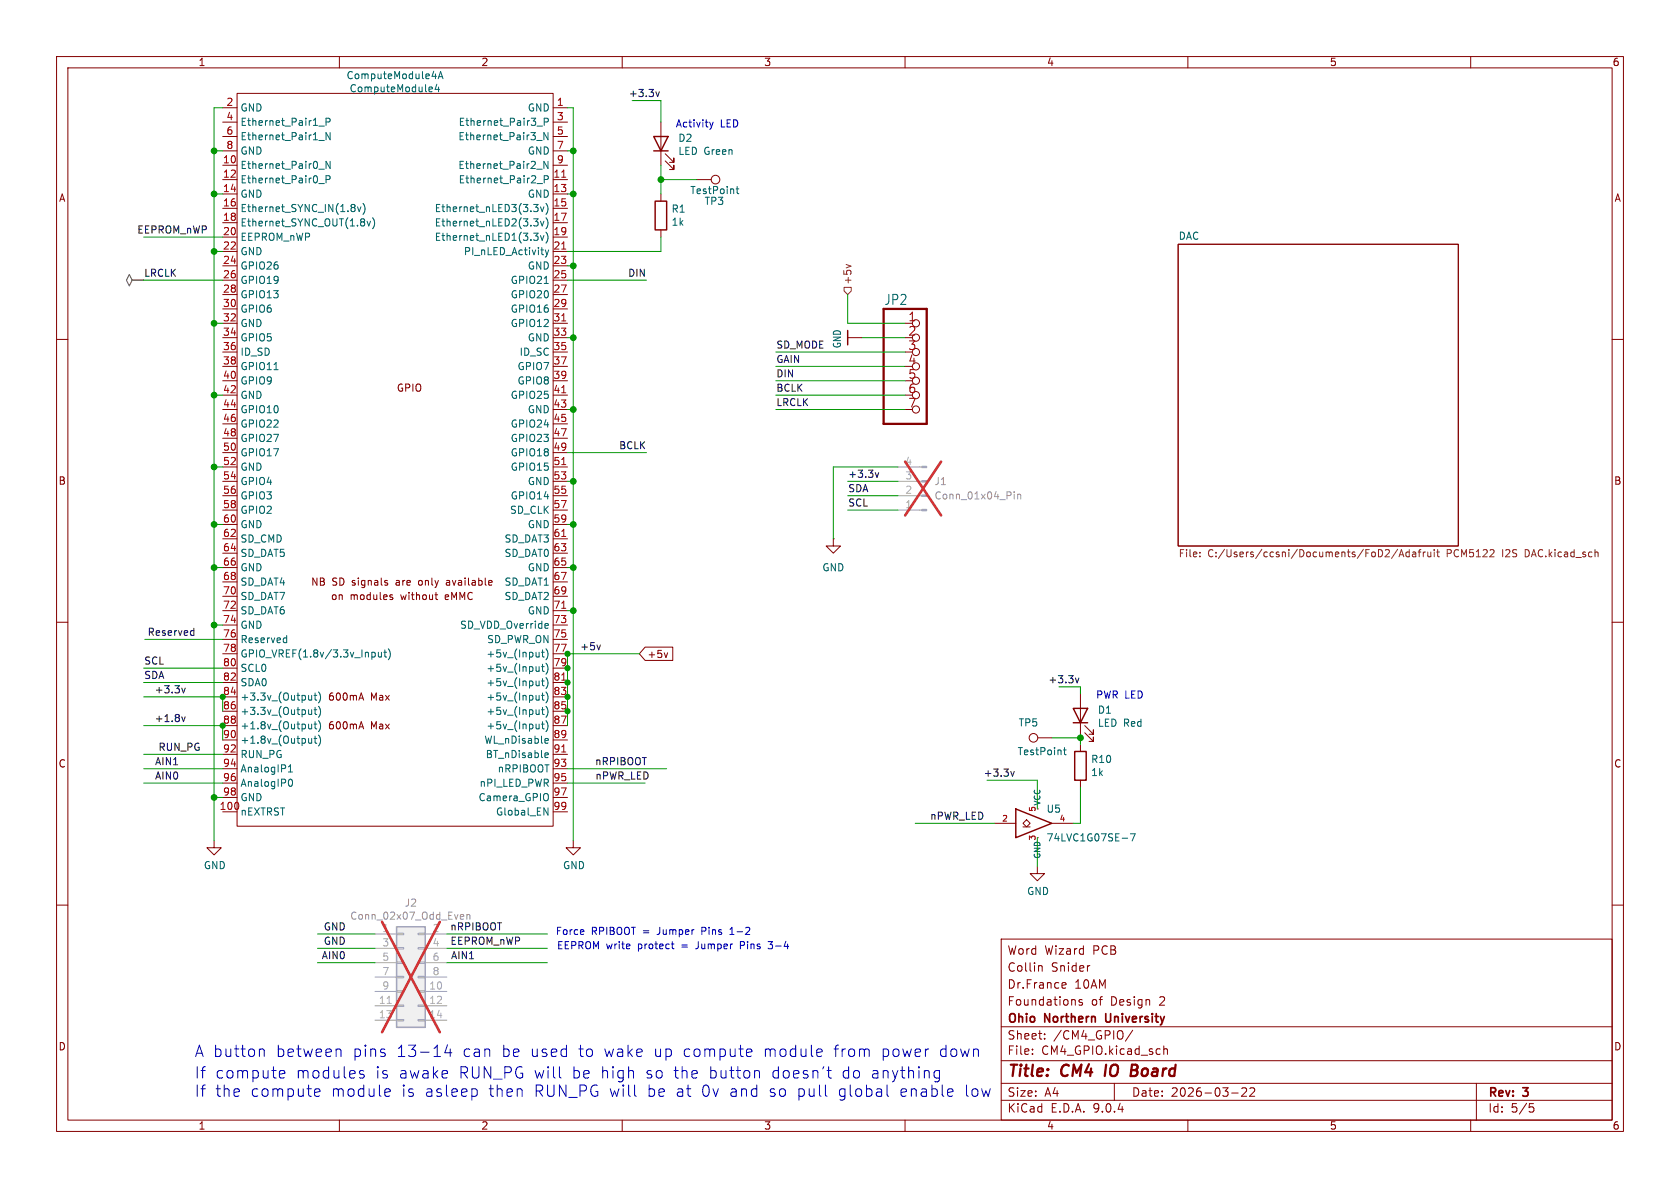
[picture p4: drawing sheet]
<svg xmlns="http://www.w3.org/2000/svg" width="297mm" height="210mm" viewBox="0 0 297 210" stroke-linecap="round" stroke-linejoin="round" font-family="sans-serif">
<g fill="none" stroke="#840000" stroke-width=".18">
<path d="M10 10h277v190h-277zM12 12h273v186h-273zM39.4 19.1h2.5M41.9 16.5h55.9v129.6h-55.9zM60 10v2M97.8 19.1h2.5M110 10v2M160 10v2M210 10v2M260 10v2M39.4 21.6h2.5M39.4 24.1h2.5"/>
<path d="M39.4 26.7h2.5M39.4 29.2h2.5M39.4 31.8h2.5M39.4 34.3h2.5M39.4 36.8h2.5M39.4 39.4h2.5M97.8 21.6h2.5M97.8 24.1h2.5M97.8 26.7h2.5M97.8 29.2h2.5M97.8 31.8h2.5M97.8 34.3h2.5"/>
<path d="M97.8 36.8h2.5M97.8 39.4h2.5M39.4 41.9h2.5M39.4 44.5h2.5M39.4 47h2.5M39.4 49.5h2.5M39.4 52.1h2.5M39.4 54.6h2.5M39.4 57.2h2.5M39.4 59.7h2.5M97.8 41.9h2.5M97.8 44.5h2.5"/>
<path d="M97.8 47h2.5M97.8 49.5h2.5M97.8 52.1h2.5M97.8 54.6h2.5M97.8 57.2h2.5M97.8 59.7h2.5M149.9 59.7h2.5M208.3 43.2h49.5v53.3h-49.5zM10 60h2M39.4 62.2h2.5M39.4 64.8h2.5M39.4 67.3h2.5"/>
<path d="M39.4 69.9h2.5M39.4 72.4h2.5M39.4 74.9h2.5M39.4 77.5h2.5M97.8 62.2h2.5M97.8 64.8h2.5M97.8 67.3h2.5M97.8 69.9h2.5M97.8 72.4h2.5M97.8 74.9h2.5M97.8 77.5h2.5M285 60h2"/>
<path d="M39.4 80h2.5M39.4 82.6h2.5M39.4 85.1h2.5M39.4 87.6h2.5M39.4 90.2h2.5M39.4 92.7h2.5M39.4 95.3h2.5M39.4 97.8h2.5M97.8 80h2.5M97.8 82.6h2.5M97.8 85.1h2.5M97.8 87.6h2.5"/>
<path d="M97.8 90.2h2.5M97.8 92.7h2.5M97.8 95.3h2.5M97.8 97.8h2.5M147.3 95.3v1.2h1.3l-1.3 1.3-1.3-1.3h1.3M147.3 95.3h.1M10 110h2M39.4 100.3h2.5M39.4 102.9h2.5M39.4 105.4h2.5M39.4 108h2.5M39.4 110.5h2.5"/>
<path d="M39.4 113h2.5M39.4 115.6h2.5M39.4 118.1h2.5M68.4 103l.1 .2-.1 .2M68.4 102.6l.1 .1M69.1 105.6h.3l.1 .2-.2 .2h-.3M69.1 105.1l.3 .1M76.9 105.1h.5M77.1 105.9l.3 .1M79.1 102.6l-.1 .1M79.1 103l-.2 .1 .2 .3M97.8 100.3h2.5"/>
<path d="M97.8 102.9h2.5M97.8 105.4h2.5M97.8 108h2.5M97.8 110.5h2.5M97.8 113h2.5M97.8 115.6h2.5M97.8 118.1h2.5M285 110h2M39.4 120.7h2.5M39.4 123.2h2.5M39.4 125.7h2.5M39.4 128.3h2.5"/>
<path d="M39.4 130.8h2.5M39.4 133.4h2.5M39.4 135.9h2.5M39.4 138.4h2.5M63.6 123.4h.6M63.6 128.5h.6M63.9 122.5l.4 1.3M63.9 127.6l.4 1.2M97.8 120.7h2.5M97.8 123.2h2.5M97.8 125.7h2.5M97.8 128.3h2.5"/>
<path d="M97.8 130.8h2.5M97.8 133.4h2.5M97.8 135.9h2.5M97.8 138.4h2.5M183.5 130.4h2.5M191 122.7v7.6M191 131.6v1.2M191 137.9v1.3M191.8 129.5l1.5 1.6v-.8v.8h-.8M191.8 128.3l1.5 1.5v-.8v.8h-.8M37.8 148.6v1.3h1.3l-1.3 1.2-1.2-1.2h1.2M39.4 141h2.5"/>
<path d="M97.8 141h2.5M97.8 143.5h2.5M101.3 148.6v1.3h1.3l-1.3 1.2-1.2-1.2h1.2M175.8 145.5h3.8M180.8 145.5l.7-.6 .6 .6-.6 .7zM180.8 146.2h1.3M183.4 153.2v1.2h1.3l-1.3 1.3-1.3-1.3h1.3M185.9 145.5h3.8M10 160h2M177 166h108v32h-108zM183.8 170.7h.2l.2 .2v.8M187.8 174.6h.6"/>
<path d="M187.8 173.8l.4-.1 .3 .4-.8 .1M191.3 176.8l-.3-.1-.3 .2 .1 .2 .5 .2v.3h-.6M192.5 170.7h.2M285 160h2M60 198v2M110 198v2M160 198v2M177 194.5h108M177 191.5h108M177 187.5h108M177 181.5h108M182.5 186.3v.1"/>
<path d="M182.5 185.5v.1M184.7 183.6v.1M184.7 182.8v.1M197 191.5v3M200.2 182.1l-1.2 2M205.7 184.9v1.5M205.7 185.5l.3-.1 .3 .1 .1 .9M210 198v2M217.7 193.2h1.2M219.5 192.4l.6-.1 .2 .1 .1 .3-.9 1.1h.9M221 192.4l.5-.1 .2 .1 .1 .3-.9 1.1h.9M260 198v2"/>
<path d="M261 191.5v6.5M270.4 195.1h.7M270.5 195.7h.4l.3 .3-.2 .5-.5 .1"/>
<circle cx="161.9" cy="57.1" r=".63"/>
<circle cx="161.9" cy="59.7" r=".63"/>
<circle cx="161.9" cy="64.8" r=".63"/>
<circle cx="161.9" cy="67.3" r=".63"/>
<circle cx="161.9" cy="69.8" r=".63"/>
<circle cx="161.9" cy="72.4" r=".63"/>
<circle cx="161.9" cy="62.2" r=".63"/>
<circle cx="182.7" cy="130.4" r=".76"/>
</g>
<path d="M195.6 188.2l-.3 2M200 189.2h.7M200.1 188.2h.7M200.7 189.2l.2 .1M200.8 190.1l-.9 .1M200.9 189.1l-.2 .1" fill="none" stroke="#840000" stroke-width=".4"/>
<path d="M195.5 179.2l.1 1.3" fill="none" stroke="#840000" stroke-width=".3"/>
<g fill="none" stroke="#725600" stroke-width=".18">
<path d="M212.1 98.3v.1M212.1 97.6v.2M247.1 97.1l-1.1 1.6M247.3 98.4l.5-1.2 .4 1.2M247.4 98.1h.7M249.1 97.2v1.2M249.1 97.6h-.3l-.3 .2 .2 .6h.4M249.7 97.6h.5l.1 .8M250.3 97.9h-.4l-.2 .2 .2 .3h.4M250.7 97.6h.5M251.2 97.2l-.3 .1v1.1M251.6 97.6v.8"/>
<path d="M252 97.6l-.4 .2M252.4 97.6l.1 .8h.3l.2-.1M253 97.6v.8M253.6 97.2v.1M253.6 97.6v.8M254 97.6h.5M254.2 97.2v1l.3 .2"/>
</g>
<g fill="none" stroke="#006464" stroke-width=".18">
<path d="M76 15.4h.4v.3l-.6 .1M76.4 16.2h-.4M76.4 13.5h.8M77 13.1v.8M77.2 14.9l-.3 .9h.8M77.5 13.9l.4-1.3 .4 1.3M77.5 15.4v.8M77.6 13.6h.6M56.4 22.3h.9M56.4 24.8h.9M56.4 29.9h.9M56.4 32.5h.9"/>
<path d="M57.6 21.6l.6-.1 .2-.2-.1-.3-.7-.1v1.3M57.6 31.7h.6l.2-.2-.1-.3-.7-.1v1.2M58.4 23.4v1.3l-.8-1.3v1.3M58.4 28.5v1.3l-.8-1.3v1.3M62.7 36.3v.3M62.7 36.8v.5M63.2 36.6l.3 .8 .3-.8M64.2 36a1.46 1.46 0 0 1 0 1.9M64.9 39.1l.3 .8 .3-.8M65.9 38.5a1.46 1.46 0 0 1 0 1.9M94.3 36.1h.8l-.4 .5 .4 .1v.5l-.2 .2h-.4M94.3 38.7h.8l-.4 .5 .4 .1v.4l-.2 .2h-.4"/>
<path d="M94.9 24.8h1M94.9 29.9h1M94.9 22.3h1M94.9 32.5h1M95.5 36.6l.4 .8 .3-.8M95.5 39.1l.4 .8 .3-.8M96.2 21.6l.6-.1 .1-.2v-.3l-.7-.1v1.3M96.2 31.7h.6l.1-.2v-.3l-.7-.1v1.2M96.5 36a1.46 1.46 0 0 1 0 1.9M96.5 38.5a1.46 1.46 0 0 1 0 1.9M96.9 23.4v1.3l-.7-1.3v1.3M96.9 28.5v1.3l-.7-1.3v1.3"/>
<path d="M94.3 41.2h.8l-.4 .5 .4 .1v.4l-.2 .3h-.4M95.5 41.6l.4 .9 .3-.9M96.2 50.1h.7M96.4 44.2l.3 .8M96.5 41a1.46 1.46 0 0 1 0 2M96.7 45l-.3 .5M97 44.2l-.3 .8M48.4 65.3h.8M50.3 112.8h.4M50.7 112.3v1.3M50.7 113.5l-.4 .1M66.3 115.4v.6"/>
<path d="M66.9 115.3l.1 .8h.3l.1-.1M67.4 115.3v.8M67.9 115.3h.4M68 114.9v1.1l.3 .1M68.6 114.7a1.46 1.46 0 0 1 0 1.9M95.7 115.3h.5M95.7 117.8h.5M95.9 114.9v1.1l.3 .1M95.9 117.4v1.1l.3 .2M95.9 120v1l.3 .2M96.5 110.2l.4 .1v.2l-.6 .1M96.5 114.7a1.46 1.46 0 0 1 0 1.9"/>
<path d="M96.5 117.2a1.46 1.46 0 0 1 0 2M96.5 119.8a1.46 1.46 0 0 1 0 1.9M96.9 111l-.4 .1M51 136.5h.7M51 135.6l.3-.4v1.3M51.1 137.9l.2-.2a.68 .68 0 0 1 .4 .7 .68 .68 0 0 1-.4 .6l-.2-.1M55.1 122.9v.9M55.1 125.5v.8M55.1 128v.8M55.1 130.5v.9M55.1 123.6l-.4 .2M55.1 126.2l-.4 .1"/>
<path d="M55.1 128.7l-.4 .1M55.1 131.3l-.4 .1M55.5 122.9h.5M55.5 125.5h.5M55.5 128h.5M55.5 130.5h.5M55.7 122.5v1.1l.3 .2M55.7 125v1.1l.3 .2M55.7 127.6v1.1l.3 .1M55.7 130.1v1.1l.3 .2M56.3 122.3a1.46 1.46 0 0 1 0 2M56.3 124.9a1.46 1.46 0 0 1 0 1.9"/>
<path d="M56.3 127.4a1.46 1.46 0 0 1 0 1.9M56.3 129.9a1.46 1.46 0 0 1 0 2M95.7 122.9h.5M95.7 125.5h.5M95.7 128h.5M95.7 120.4h.5M95.9 122.5v1.1l.3 .2M95.9 125v1.1l.3 .2M95.9 127.6v1.1l.3 .1M96.4 133.1h.4l.1 .3-.6 .1M96.4 133.9h.5M96.5 130.5l.4 .1v.2l-.6 .2"/>
<path d="M96.5 122.3a1.46 1.46 0 0 1 0 2M96.5 124.9a1.46 1.46 0 0 1 0 1.9M96.5 127.4a1.46 1.46 0 0 1 0 1.9M96.9 131.3l-.4 .1M188 132.6h.5M188.2 132.2v1l.3 .2M96.2 142.8l.7 1.3v-1.3M96.6 140.3h.2a.81 .81 0 0 1-.2 1.2M198.4 148.2h1M199.8 147.4h.9l-.6 1.3"/>
</g>
<path d="M156.2 54.6h7.6v20.3h-7.6z" fill="none" stroke="#840000" stroke-width=".41"/>
<path d="M149.9 58.4v2.6M189.7 125.2h2.6l-1.3 2.6zM189.7 127.8h2.6M190 132.8h2v5.1h-2zM179.6 143l6.3 2.5-6.3 2.6z" fill="none" stroke="#840000" stroke-width=".25"/>
<path d="M99.3 31.3h.7M99.3 44h.7M99.3 56.7h.7M99.3 69.4h.7M99.3 82.1h.7M99.3 94.8h.7M99.3 107.5h.7M99.3 120.2h.7M99.3 132.9h.7" fill="none" stroke="#a90000" stroke-width=".18"/>
<g fill="#a1a1a1" stroke="#a1a1a1" stroke-width=".18">
<path d="M163 90h.8v.3h-.8z"/>
<path d="M163 87.5h.8v.3h-.8z"/>
<path d="M163 85h.8v.2h-.8z"/>
<path d="M163 82.4h.8v.3h-.8z"/>
</g>
<path d="M158.7 90.2h4.3M158.7 87.6h4.3M158.7 85.1h4.3M158.7 82.6h4.3" fill="none" stroke="#a1a1a1" stroke-width=".18"/>
<path d="M179.3 86.9v.2M179.3 87.4v.8M179.9 87.4v.8M179.9 87.5l.2-.1h.3l.1 .8" fill="none" stroke="#989898" stroke-width=".18"/>
<path d="M160 81.6l6.4 9.5M166.4 81.6l-6.4 9.5" fill="none" stroke="#e12e31" stroke-width=".46"/>
<path d="M70.1 163.8h5.1v17.8h-5.1z" fill="#f0f0f0"/>
<path d="M70.1 163.8h5.1v17.8h-5.1z" fill="none" stroke="#a1a1a1" stroke-width=".25"/>
<g fill="none" stroke="#a1a1a1" stroke-width=".18">
<path d="M66.3 165.1h3.8M66.3 167.6h3.8M66.3 170.2h3.8M66.3 172.7h3.8M66.3 175.3h3.8M66.3 177.8h3.8M70.1 165h1.3v.2h-1.3zM70.1 167.5h1.3v.3h-1.3zM70.1 170.1h1.3v.2h-1.3zM70.1 172.6h1.3v.2h-1.3zM70.1 175.1h1.3v.3h-1.3zM70.1 177.7h1.3v.2h-1.3z"/>
<path d="M73.9 165h1.3v.2h-1.3zM73.9 167.5h1.3v.3h-1.3zM73.9 170.1h1.3v.2h-1.3zM73.9 172.6h1.3v.2h-1.3zM73.9 175.1h1.3v.3h-1.3zM73.9 177.7h1.3v.2h-1.3zM75.2 165.1h3.8M75.2 167.6h3.8M75.2 170.2h3.8M75.2 172.7h3.8M75.2 175.3h3.8M75.2 177.8h3.8"/>
<path d="M66.3 180.3h3.8M70.1 180.2h1.3v.3h-1.3zM73.9 180.2h1.3v.3h-1.3zM75.2 180.3h3.8"/>
</g>
<path d="M68.4 177.4h.8" fill="none" stroke="#aaa" stroke-width=".18"/>
<path d="M81.6 161.7h.3l.1 .3-.6 .1M81.9 162.4l-.3 .1M82.5 161.8l.2-.1h.3l.1 .8M82.5 161.7v.8" fill="none" stroke="#989898" stroke-width=".18"/>
<path d="M67.5 163l10.2 19.5M77.7 163l-10.2 19.5" fill="none" stroke="#e12e31" stroke-width=".46"/>
<g fill="none" stroke="#840000" stroke-width=".18">
<path d="M116.8 21.6v7.6M116.8 34.3v1.3M117.6 28.4l1.5 1.6v-.8v.8h-.7M117.6 27.2l1.5 1.5v-.8v.8h-.7M123.2 31.8h2.5M116.8 40.6v1.3M114 114.4h4.9v2.3h-4.9l-1-1.1zM118 115.4l-.3 .8"/>
<circle cx="126.5" cy="31.7" r=".76"/>
</g>
<path d="M115.6 24.1h2.5l-1.3 2.6zM115.6 26.7h2.5M115.8 35.6h2.1v5h-2.1z" fill="none" stroke="#840000" stroke-width=".25"/>
<path d="M130.1 33.4h.5M130.3 33v1.1l.3 .1" fill="none" stroke="#006464" stroke-width=".18"/>
<path d="M22.9 48.5l.5 1h2h-2l-.5 1-.5-1z" fill="none" stroke="#484848" stroke-width=".18"/>
<path d="M149.2 50.8h1.3v.6l-.6 .7-.7-.7zM149.6 46.8l.8 .3" fill="none" stroke="#725600" stroke-width=".18"/>
<path d="M116 16.2l.3 .9 .3-.9M154.7 83.5l.3 .9 .3-.9M33.9 111.5h.4M34.3 111.1v1.2M34.3 112.3h-.4M106.1 114l-.3 .9M190.1 119.9l.3 .8 .3-.8M32.1 121.6l.3 .9 .3-.9M32.1 126.7l.3 .9 .3-.9M178.7 136.4l.3 .8 .3-.8" fill="none" stroke="#0f0f0f" stroke-width=".18"/>
<g fill="none" stroke="#009600" stroke-width=".18">
<path d="M39.4 19.1h-1.6v129.5M100.3 19.1h1v129.5M111.8 17.8h5v3.8M37.8 26.7h1.6M37.8 34.3h1.6M100.3 26.7h1M100.3 34.3h1M116.8 29.2v5.1M116.8 31.8h6.4M25.4 41.9h14M25.4 49.5h14M37.8 44.5h1.6"/>
<path d="M37.8 57.2h1.6M100.3 59.7h1M100.3 49.5h14M100.3 47h1M116.8 41.9v2.6h-16.5M149.9 52.1v5.1h10.1M152.4 59.7h7.6M37.8 69.9h1.6M100.3 72.4h1M137.2 72.4h22.8M137.2 67.3h22.8M137.2 69.9h22.8"/>
<path d="M137.2 62.2h22.8M137.2 64.8h22.8M37.8 92.7h1.6M37.8 82.6h1.6M100.3 92.7h1M100.3 85.1h1M100.3 80h14M149.9 85.1h8.8M149.9 90.2h8.8M149.9 87.6h8.8M158.7 82.6h-11.4v12.7M25.4 118.1h14"/>
<path d="M25.6 113h13.8M37.8 100.3h1.6M37.8 110.5h1.6M100.3 100.3h1M100.3 108h1M113 115.6h-12.7v12.7M25.4 138.4h14M25.4 133.4h14M25.4 135.9h14M25.4 123.2h14v2.5M25.4 128.3h14v2.5M25.4 120.7h14"/>
<path d="M100.3 138.4h13.7M100.3 135.9h17.6M174.5 137.9h8.9v5.1M186 130.4h5M187.2 121.4h3.8v1.3M191 139.2v6.3h-1.3M191 130.3v1.3M37.8 141h1.6M161.8 145.5h14M183.4 148.1v5.1M56.1 165.1h10.2M56.1 167.6h10.2"/>
<path d="M56.1 170.2h10.2M79 165.1h17.8M79 167.6h17.8M79 170.2h17.8"/>
</g>
<g fill="none" stroke="#0000c2" stroke-width=".18">
<path d="M125.5 21.6l.3 .8M125.8 22.4l-.3 .5M126.1 21.6l-.3 .8M118.7 166.9h.5M118.9 167.5l.3 .2M129 165.2h.8M129.3 164.1l-.3 .2M130.9 167.1h.5M131.4 166.5h-.5v1.2M135.8 167.6l.5 .1M135.8 166.5h.8l-.4 .4h.1M46.1 185.4h.3l.3 .3v1.1"/>
<path d="M49.5 190.5l.2 .1 .6-.1M49.5 189.3l.6-.1 .2 .1 .1 .4-1 .2M55.7 193.7l.2 .1 .6-.1M55.7 192.6l.6-.1 .2 .1 .1 .3-1 .2M60 185.4l.3 .3v1.1M63.6 189.8l.7 .2 .1 .3-.3 .3-.6-.1M63.6 189.3l.2-.1 .5 .1M68.3 192.5l.6 .1 .1 .3-1 .2M68.9 193.7l-.6 .1M79.1 184.7l-.5 1.4h1.3M79.6 185.4v1.4M84.3 192.7l.1 .2-.1 .7"/>
<path d="M132.6 185.4l.2 .1 .1 .4-.9 .2M132.8 186.7l-.2 .1M146.2 189.2h.8M146.6 190.5l.4 .1M156.9 193.7l.2 .1M165.9 189.2l.2 .1M166.1 189.2v1.7l-.2 .2M166.1 190.5l-.2 .1"/>
</g>
<g fill="#009600" stroke="#009600" stroke-width=".18">
<circle cx="100.3" cy="123.2" r=".46"/>
<circle cx="100.3" cy="120.7" r=".46"/>
<circle cx="100.3" cy="118.1" r=".46"/>
<circle cx="100.3" cy="115.6" r=".46"/>
<circle cx="100.3" cy="125.7" r=".46"/>
<circle cx="191" cy="130.4" r=".51"/>
<circle cx="37.8" cy="57.2" r=".51"/>
<circle cx="37.8" cy="69.9" r=".51"/>
<circle cx="37.8" cy="82.6" r=".51"/>
<circle cx="37.8" cy="26.7" r=".51"/>
<circle cx="37.8" cy="34.3" r=".51"/>
<circle cx="37.8" cy="92.7" r=".51"/>
<circle cx="37.8" cy="100.3" r=".51"/>
<circle cx="37.8" cy="110.5" r=".51"/>
<circle cx="37.8" cy="44.5" r=".51"/>
<circle cx="101.3" cy="108" r=".51"/>
<circle cx="101.3" cy="100.3" r=".51"/>
<circle cx="101.3" cy="59.7" r=".51"/>
<circle cx="101.3" cy="72.4" r=".51"/>
<circle cx="101.3" cy="85.1" r=".51"/>
<circle cx="101.3" cy="92.7" r=".51"/>
<circle cx="37.8" cy="141" r=".51"/>
<circle cx="39.4" cy="128.3" r=".46"/>
<circle cx="39.4" cy="123.2" r=".46"/>
<circle cx="116.8" cy="31.8" r=".51"/>
<circle cx="101.3" cy="47" r=".51"/>
<circle cx="101.3" cy="26.7" r=".51"/>
<circle cx="101.3" cy="34.3" r=".51"/>
</g>
<g font-size="2.8" fill="#0000c2">
<text x="34.3" y="187">A button</text>
<text x="34.3" y="190.8">If</text>
<text x="38" y="190.8">compute</text>
<text x="48.7" y="187">between</text>
<text x="52.3" y="190.8">modules</text>
<text x="62.4" y="187">pins</text>
<text x="66.4" y="190.8">is</text>
<text x="70.2" y="187">13-14</text>
<text x="70.5" y="190.8">awake</text>
<text x="81.2" y="190.8">RUN_PG will</text>
<text x="81.9" y="187">can</text>
<text x="88.8" y="187">be</text>
<text x="93.9" y="187">used</text>
<text x="101.3" y="190.8">be</text>
<text x="102.5" y="187">to</text>
<text x="106.4" y="190.8">high</text>
<text x="107" y="187">wake</text>
<text x="114.4" y="190.8">so</text>
<text x="115.9" y="187">up</text>
<text x="119.4" y="190.8">the</text>
<text x="121.1" y="187">compute</text>
<text x="125.7" y="190.8">button</text>
<text x="135.4" y="187">module</text>
<text x="136.8" y="190.8">doesn't</text>
<text x="147.9" y="187">from</text>
<text x="149.3" y="190.8">do</text>
<text x="154.5" y="190.8">anything</text>
<text x="156.4" y="187">power</text>
<text x="166.6" y="187">down</text>
<text x="34.3" y="194.1">If</text>
<text x="38" y="194.1">the</text>
<text x="44.2" y="194.1">compute</text>
<text x="58.5" y="194.1">module</text>
<text x="71" y="194.1">is</text>
<text x="75.2" y="194.1">asleep</text>
<text x="86.5" y="194.1">then</text>
<text x="94.6" y="194.1">RUN_PG will</text>
<text x="114.7" y="194.1">be</text>
<text x="119.8" y="194.1">at</text>
<text x="124.4" y="194.1">0v</text>
<text x="129.4" y="194.1">and</text>
<text x="136.4" y="194.1">so</text>
<text x="141.4" y="194.1">pull</text>
<text x="148.8" y="194.1">global</text>
<text x="159.7" y="194.1">enable</text>
<text x="171.2" y="194.1">low</text>
</g>
<g font-size="2.8" fill="#840000">
<text x="178" y="190.9">Title:</text>
<text x="187.7" y="190.9">CM4</text>
<text x="196.2" y="190.9">IO</text>
<text x="201.5" y="190.9">Board</text>
</g>
<text font-size="2.5" fill="#006464" x="156.3" y="54.1">JP2</text>
<g font-size="2.1" fill="#a90000">
<text x="160.5" y="56.9">1</text>
<text x="160.5" y="59.4">2</text>
<text x="160.5" y="62">3</text>
<text x="160.5" y="64.5">4</text>
<text x="160.5" y="67.1">5</text>
<text x="160.5" y="69.6">6</text>
<text x="160.5" y="72.1">7</text>
</g>
<g font-size="2.1" fill="#840000">
<text x="178" y="172">Collin</text>
<text x="178" y="169">Word</text>
<text x="184.7" y="169">Wizard</text>
<text x="185.8" y="172">Snider</text>
<text x="193.2" y="169">PCB</text>
<text x="178" y="178">Foundations</text>
<text x="178" y="175">Dr.France</text>
<text x="189.9" y="175">10AM</text>
<text x="192.9" y="178">of</text>
<text x="196.4" y="178">Design</text>
<text x="205.1" y="178">2</text>
<text x="178" y="184">Sheet:</text>
<text x="178" y="181.2">Ohio</text>
<text x="184.7" y="181.2">Northern</text>
<text x="186.2" y="184">/CM4_GPIO/</text>
<text x="196.1" y="181.2">University</text>
<text x="178" y="186.7">File:</text>
<text x="184.1" y="186.7">CM4_GPIO.kicad_sch</text>
<text x="178" y="196.9">KiCad</text>
<text x="178" y="194.1">Size:</text>
<text x="184.7" y="194.1">A4</text>
<text x="185.7" y="196.9">E.D.A.</text>
<text x="193.3" y="196.9">9.0.4</text>
<text x="200" y="194.1">Date:</text>
<text x="207" y="194.1">2026-03-22</text>
<text x="263" y="194.3">Rev:</text>
<text x="263" y="196.9">Id:</text>
<text x="267.1" y="196.9">5/5</text>
<text x="269.4" y="194.3">3</text>
</g>
<g font-size="1.8" fill="#840000">
<text x="35" y="11.9">1</text>
<text x="85" y="11.9">2</text>
<text x="135" y="11.9">3</text>
<text x="185" y="11.9">4</text>
<text x="235" y="11.9">5</text>
<text x="285" y="11.9">6</text>
<text x="10.3" y="35.9">A</text>
<text x="285.3" y="35.9">A</text>
<text x="70.1" y="69.4">GPIO</text>
<text x="10.3" y="85.9">B</text>
<text x="285.3" y="85.9">B</text>
<text x="54.9" y="103.7">NB</text>
<text x="58.4" y="106.3">on</text>
<text x="58.7" y="103.7">SD signals</text>
<text x="61.9" y="106.3">modules</text>
<text x="70.3" y="103.7">are</text>
<text x="71" y="106.3">without</text>
<text x="74.5" y="103.7">only</text>
<text x="79" y="106.3">eMMC</text>
<text x="79.6" y="103.7">available</text>
<text x="114.4" y="116.5">+5v</text>
<text x="57.9" y="124.1">600mA</text>
<text x="65.5" y="124.1">Max</text>
<text x="57.9" y="129.1">600mA</text>
<text x="65.5" y="129.1">Max</text>
<text x="10.3" y="135.9">C</text>
<text x="285.3" y="135.9">C</text>
<text x="10.3" y="185.9">D</text>
<text x="285.3" y="185.9">D</text>
<text x="35" y="199.9">1</text>
<text x="85" y="199.9">2</text>
<text x="135" y="199.9">3</text>
<text x="185" y="199.9">4</text>
<text x="235" y="199.9">5</text>
<text x="285" y="199.9">6</text>
</g>
<g font-size="1.8" fill="#006464">
<text x="61.2" y="14.2">ComputeModule4A</text>
<text x="61.7" y="16.5">ComputeModule4</text>
<text x="42.4" y="19.9">GND</text>
<text x="42.4" y="22.5">Ethernet_Pair1_P</text>
<text x="81" y="22.5">Ethernet_Pair3_P</text>
<text x="93.2" y="19.9">GND</text>
<text x="42.4" y="25">Ethernet_Pair1_N</text>
<text x="42.4" y="27.5">GND</text>
<text x="80.9" y="25">Ethernet_Pair3_N</text>
<text x="93.2" y="27.5">GND</text>
<text x="119.8" y="25.3">D2</text>
<text x="119.8" y="27.6">LED Green</text>
<text x="42.4" y="30.1">Ethernet_Pair0_N</text>
<text x="42.4" y="32.6">Ethernet_Pair0_P</text>
<text x="42.4" y="35.2">GND</text>
<text x="80.9" y="30.1">Ethernet_Pair2_N</text>
<text x="81" y="32.6">Ethernet_Pair2_P</text>
<text x="93.2" y="35.2">GND</text>
<text x="121.9" y="34.5">TestPoint</text>
<text x="42.4" y="37.7">Ethernet_SYNC_IN(1.8v)</text>
<text x="42.4" y="40.2">Ethernet_SYNC_OUT(1.8v)</text>
<text x="76.8" y="37.7">Ethernet_nLED3(3.3v)</text>
<text x="76.8" y="40.2">Ethernet_nLED2(3.3v)</text>
<text x="118.6" y="37.8">R1</text>
<text x="118.6" y="40.1">1k</text>
<text x="124.5" y="36.4">TP3</text>
<text x="42.4" y="42.8">EEPROM_nWP</text>
<text x="42.4" y="45.3">GND</text>
<text x="42.4" y="47.9">GPIO26</text>
<text x="76.8" y="42.8">Ethernet_nLED1(3.3v)</text>
<text x="81.9" y="45.3">PI_nLED_Activity</text>
<text x="93.2" y="47.9">GND</text>
<text x="208.3" y="42.5">DAC</text>
<text x="42.4" y="50.4">GPIO19</text>
<text x="42.4" y="52.9">GPIO13</text>
<text x="90.2" y="50.4">GPIO21</text>
<text x="90.2" y="52.9">GPIO20</text>
<text x="42.4" y="55.5">GPIO6</text>
<text x="42.4" y="58">GND</text>
<text x="90.2" y="55.5">GPIO16</text>
<text x="90.2" y="58">GPIO12</text>
<text x="42.4" y="60.6">GPIO5</text>
<text x="42.4" y="63.1">ID_SD</text>
<text x="42.4" y="65.6">GPIO11</text>
<text x="91.4" y="65.6">GPIO7</text>
<text x="91.8" y="63.1">ID_SC</text>
<text x="93.2" y="60.6">GND</text>
<text x="148.9" y="61.7" transform="rotate(-90 148.9 61.7)">GND</text>
<text x="42.4" y="68.2">GPIO9</text>
<text x="42.4" y="70.7">GND</text>
<text x="90.2" y="70.7">GPIO25</text>
<text x="91.4" y="68.2">GPIO8</text>
<text x="42.4" y="73.3">GPIO10</text>
<text x="42.4" y="75.8">GPIO22</text>
<text x="90.2" y="75.8">GPIO24</text>
<text x="93.2" y="73.3">GND</text>
<text x="42.4" y="78.3">GPIO27</text>
<text x="42.4" y="80.9">GPIO17</text>
<text x="42.4" y="83.4">GND</text>
<text x="90.2" y="78.3">GPIO23</text>
<text x="90.2" y="80.9">GPIO18</text>
<text x="90.2" y="83.4">GPIO15</text>
<text x="42.4" y="86">GPIO4</text>
<text x="42.4" y="88.5">GPIO3</text>
<text x="90.2" y="88.5">GPIO14</text>
<text x="93.2" y="86">GND</text>
<text x="42.4" y="91">GPIO2</text>
<text x="42.4" y="93.6">GND</text>
<text x="90.1" y="91">SD_CLK</text>
<text x="93.2" y="93.6">GND</text>
<text x="42.4" y="96.1">SD_CMD</text>
<text x="42.4" y="98.7">SD_DAT5</text>
<text x="42.4" y="101.2">GND</text>
<text x="89.1" y="96.1">SD_DAT3</text>
<text x="89.1" y="98.7">SD_DAT0</text>
<text x="93.2" y="101.2">GND</text>
<text x="145.3" y="101.2">GND</text>
<text x="42.4" y="103.7">SD_DAT4</text>
<text x="42.4" y="106.3">SD_DAT7</text>
<text x="89.1" y="103.7">SD_DAT1</text>
<text x="89.1" y="106.3">SD_DAT2</text>
<text x="42.4" y="108.8">SD_DAT6</text>
<text x="42.4" y="111.4">GND</text>
<text x="42.4" y="113.9">Reserved</text>
<text x="81.2" y="111.4">SD_VDD_Override</text>
<text x="86" y="113.9">SD_PWR_ON</text>
<text x="93.2" y="108.8">GND</text>
<text x="42.4" y="116.4">GPIO_VREF(1.8v/3.3v_Input)</text>
<text x="42.4" y="119">SCL0</text>
<text x="85.9" y="116.4">+5v_(Input)</text>
<text x="85.9" y="119">+5v_(Input)</text>
<text x="42.4" y="121.5">SDA0</text>
<text x="42.4" y="124.1">+3.3v_(Output)</text>
<text x="85.9" y="121.5">+5v_(Input)</text>
<text x="85.9" y="124.1">+5v_(Input)</text>
<text x="42.4" y="126.6">+3.3v_(Output)</text>
<text x="42.4" y="129.1">+1.8v_(Output)</text>
<text x="42.4" y="131.7">+1.8v_(Output)</text>
<text x="85.5" y="131.7">WL_nDisable</text>
<text x="85.9" y="126.6">+5v_(Input)</text>
<text x="85.9" y="129.1">+5v_(Input)</text>
<text x="180" y="128.6">TP5</text>
<text x="194" y="126.4">D1</text>
<text x="194" y="128.7">LED Red</text>
<text x="42.4" y="134.2">RUN_PG</text>
<text x="42.4" y="136.8">AnalogIP1</text>
<text x="85.8" y="134.2">BT_nDisable</text>
<text x="87.9" y="136.8">nRPIBOOT</text>
<text x="179.8" y="133.7">TestPoint</text>
<text x="192.8" y="135.1">R10</text>
<text x="192.8" y="137.4">1k</text>
<text x="42.4" y="139.3">AnalogIP0</text>
<text x="42.4" y="141.8">GND</text>
<text x="84.5" y="141.8">Camera_GPIO</text>
<text x="84.7" y="139.3">nPI_LED_PWR</text>
<text x="184.9" y="143.9">U5</text>
<text x="42.4" y="144.4">nEXTRST</text>
<text x="87.6" y="144.4">Global_EN</text>
<text x="184.9" y="148.9">74LVC1G07SE-7</text>
<text x="35.9" y="153.8">GND</text>
<text x="99.4" y="153.8">GND</text>
<text x="181.5" y="158.4">GND</text>
</g>
<g font-size="1.8" fill="#0f0f0f">
<text x="111.1" y="17.2">+3.3v</text>
<text x="24.2" y="41.4">EEPROM_nWP</text>
<text x="149.9" y="89.6">SCL</text>
<text x="149.9" y="84.6">+3.3v</text>
<text x="149.9" y="87.1">SDA</text>
<text x="26" y="112.5">Reserved</text>
<text x="25.4" y="117.6">SCL</text>
<text x="102.5" y="115">+5v</text>
<text x="25.4" y="120.1">SDA</text>
<text x="27.3" y="122.7">+3.3v</text>
<text x="185.2" y="120.9">+3.3v</text>
<text x="27.3" y="127.7">+1.8v</text>
<text x="27.3" y="135.4">AIN1</text>
<text x="27.3" y="137.9">AIN0</text>
<text x="27.9" y="132.8">RUN_PG</text>
<text x="105.1" y="135.4">nRPIBOOT</text>
<text x="105.2" y="137.9">nPWR_LED</text>
<text x="173.8" y="137.4">+3.3v</text>
<text x="164.3" y="145">nPWR_LED</text>
<text x="57.1" y="167.1">GND</text>
<text x="57.1" y="164.6">GND</text>
<text x="79.5" y="164.6">nRPIBOOT</text>
<text x="79.5" y="167.1">EEPROM_nWP</text>
<text x="56.8" y="169.6">AIN0</text>
<text x="79.6" y="169.6">AIN1</text>
</g>
<g font-size="1.8" fill="#a90000">
<text x="39.9" y="18.8">2</text>
<text x="39.9" y="21.3">4</text>
<text x="39.9" y="23.9">6</text>
<text x="98.4" y="18.8">1</text>
<text x="98.4" y="21.3">3</text>
<text x="98.4" y="23.9">5</text>
<text x="39.3" y="29">10</text>
<text x="39.9" y="26.4">8</text>
<text x="98.4" y="26.4">7</text>
<text x="98.4" y="29">9</text>
<text x="39.3" y="31.5">12</text>
<text x="39.3" y="34">14</text>
<text x="97.7" y="31.5">11</text>
<text x="97.7" y="34">13</text>
<text x="39.3" y="36.6">16</text>
<text x="39.3" y="39.1">18</text>
<text x="39.3" y="41.7">20</text>
<text x="97.7" y="36.6">15</text>
<text x="97.7" y="39.1">17</text>
<text x="97.7" y="41.7">19</text>
<text x="39.3" y="44.2">22</text>
<text x="39.3" y="46.7">24</text>
<text x="97.7" y="44.2">21</text>
<text x="97.7" y="46.7">23</text>
<text x="39.3" y="49.3">26</text>
<text x="39.3" y="51.8">28</text>
<text x="97.7" y="49.3">25</text>
<text x="97.7" y="51.8">27</text>
<text x="39.3" y="54.4">30</text>
<text x="39.3" y="56.9">32</text>
<text x="39.3" y="59.4">34</text>
<text x="97.7" y="54.4">29</text>
<text x="97.7" y="56.9">31</text>
<text x="97.7" y="59.4">33</text>
<text x="39.3" y="62">36</text>
<text x="39.3" y="64.5">38</text>
<text x="97.7" y="62">35</text>
<text x="97.7" y="64.5">37</text>
<text x="39.3" y="67.1">40</text>
<text x="39.3" y="69.6">42</text>
<text x="97.7" y="67.1">39</text>
<text x="97.7" y="69.6">41</text>
<text x="39.3" y="72.1">44</text>
<text x="39.3" y="74.7">46</text>
<text x="39.3" y="77.2">48</text>
<text x="97.7" y="72.1">43</text>
<text x="97.7" y="74.7">45</text>
<text x="97.7" y="77.2">47</text>
<text x="39.3" y="79.8">50</text>
<text x="39.3" y="82.3">52</text>
<text x="97.7" y="79.8">49</text>
<text x="97.7" y="82.3">51</text>
<text x="39.3" y="84.8">54</text>
<text x="39.3" y="87.4">56</text>
<text x="39.3" y="89.9">58</text>
<text x="97.7" y="84.8">53</text>
<text x="97.7" y="87.4">55</text>
<text x="97.7" y="89.9">57</text>
<text x="39.3" y="92.5">60</text>
<text x="39.3" y="95">62</text>
<text x="97.7" y="92.5">59</text>
<text x="97.7" y="95">61</text>
<text x="39.3" y="97.5">64</text>
<text x="39.3" y="100.1">66</text>
<text x="97.7" y="97.5">63</text>
<text x="97.7" y="100.1">65</text>
<text x="39.3" y="102.6">68</text>
<text x="39.3" y="105.2">70</text>
<text x="39.3" y="107.7">72</text>
<text x="97.7" y="102.6">67</text>
<text x="97.7" y="105.2">69</text>
<text x="97.7" y="107.7">71</text>
<text x="39.3" y="110.2">74</text>
<text x="39.3" y="112.8">76</text>
<text x="97.7" y="110.2">73</text>
<text x="97.7" y="112.8">75</text>
<text x="39.3" y="115.3">78</text>
<text x="39.3" y="117.9">80</text>
<text x="97.7" y="115.3">77</text>
<text x="97.7" y="117.9">79</text>
<text x="39.3" y="120.4">82</text>
<text x="39.3" y="122.9">84</text>
<text x="39.3" y="125.5">86</text>
<text x="97.7" y="120.4">81</text>
<text x="97.7" y="122.9">83</text>
<text x="97.7" y="125.5">85</text>
<text x="39.3" y="128">88</text>
<text x="39.3" y="130.6">90</text>
<text x="97.7" y="128">87</text>
<text x="97.7" y="130.6">89</text>
<text x="39.3" y="133.1">92</text>
<text x="39.3" y="135.6">94</text>
<text x="97.7" y="133.1">91</text>
<text x="97.7" y="135.6">93</text>
<text x="38.7" y="143.3">100</text>
<text x="39.3" y="138.2">96</text>
<text x="39.3" y="140.7">98</text>
<text x="97.7" y="138.2">95</text>
<text x="97.7" y="140.7">97</text>
<text x="97.7" y="143.3">99</text>
</g>
<g font-size="1.8" fill="#0000c2">
<text x="119.4" y="22.6">Activity</text>
<text x="127.3" y="22.6">LED</text>
<text x="193.7" y="123.6">PWR LED</text>
<text x="98.2" y="165.4">Force</text>
<text x="98.4" y="167.9">EEPROM write</text>
<text x="104.5" y="165.4">RPIBOOT</text>
<text x="112.9" y="167.9">protect</text>
<text x="113.7" y="165.4">=</text>
<text x="116.5" y="165.4">Jumper</text>
<text x="120.8" y="167.9">=</text>
<text x="123.5" y="167.9">Jumper</text>
<text x="124.5" y="165.4">Pins</text>
<text x="129.7" y="165.4">1-2</text>
<text x="131.5" y="167.9">Pins</text>
<text x="136.7" y="167.9">3-4</text>
</g>
<g font-size="1.8" fill="#725600">
<text x="150.7" y="50.4" transform="rotate(-90 150.7 50.4)">+5v</text>
<text x="208.3" y="98.8">File:</text>
<text x="213.5" y="98.8">C:/Users/ccsni/Documents/FoD2/Adafruit</text>
<text x="255.9" y="98.8">PCM5122</text>
<text x="265.9" y="98.8">I2S</text>
<text x="270.1" y="98.8">DAC.kicad_sch</text>
</g>
<g font-size="1.8" fill="#aaa">
<text x="159.9" y="82.3">4</text>
<text x="159.9" y="89.9">1</text>
<text x="159.9" y="87.4">2</text>
<text x="159.9" y="84.8">3</text>
<text x="67.5" y="164.8">1</text>
<text x="67.5" y="167.4">3</text>
<text x="76.4" y="164.8">2</text>
<text x="76.4" y="167.4">4</text>
<text x="67.5" y="169.9">5</text>
<text x="67.5" y="172.5">7</text>
<text x="76.4" y="169.9">6</text>
<text x="76.4" y="172.5">8</text>
<text x="66.9" y="177.5">11</text>
<text x="67.5" y="175">9</text>
<text x="75.8" y="175">10</text>
<text x="75.8" y="177.5">12</text>
<text x="66.9" y="180.1">13</text>
<text x="75.8" y="180.1">14</text>
</g>
<g font-size="1.8" fill="#989898">
<text x="165.1" y="86">J1</text>
<text x="165.1" y="88.5">Conn_01x04_Pin</text>
<text x="71.5" y="160.5">J2</text>
<text x="61.8" y="162.8">Conn_02x07_Odd_Even</text>
</g>
<g font-size="1.7" fill="#0f0f0f">
<text x="25.4" y="49">LRCLK</text>
<text x="111" y="49">DIN</text>
<text x="137.2" y="64.2">GAIN</text>
<text x="137.2" y="61.7">SD_MODE</text>
<text x="137.2" y="71.9">LRCLK</text>
<text x="137.2" y="66.8">DIN</text>
<text x="137.2" y="69.3">BCLK</text>
<text x="109.4" y="79.5">BCLK</text>
</g>
<g font-size="1.4" fill="#a90000">
<text x="183.1" y="143.6" transform="rotate(-90 183.1 143.6)">5</text>
<text x="177.1" y="145.3">2</text>
<text x="183.1" y="148.7" transform="rotate(-90 183.1 148.7)">3</text>
<text x="187.2" y="145.3">4</text>
</g>
<g font-size="1.4" fill="#006464">
<text x="184.1" y="142.5" transform="rotate(-90 184.1 142.5)">VCC</text>
<text x="184.1" y="151.9" transform="rotate(-90 184.1 151.9)">GND</text>
</g>
</svg>
